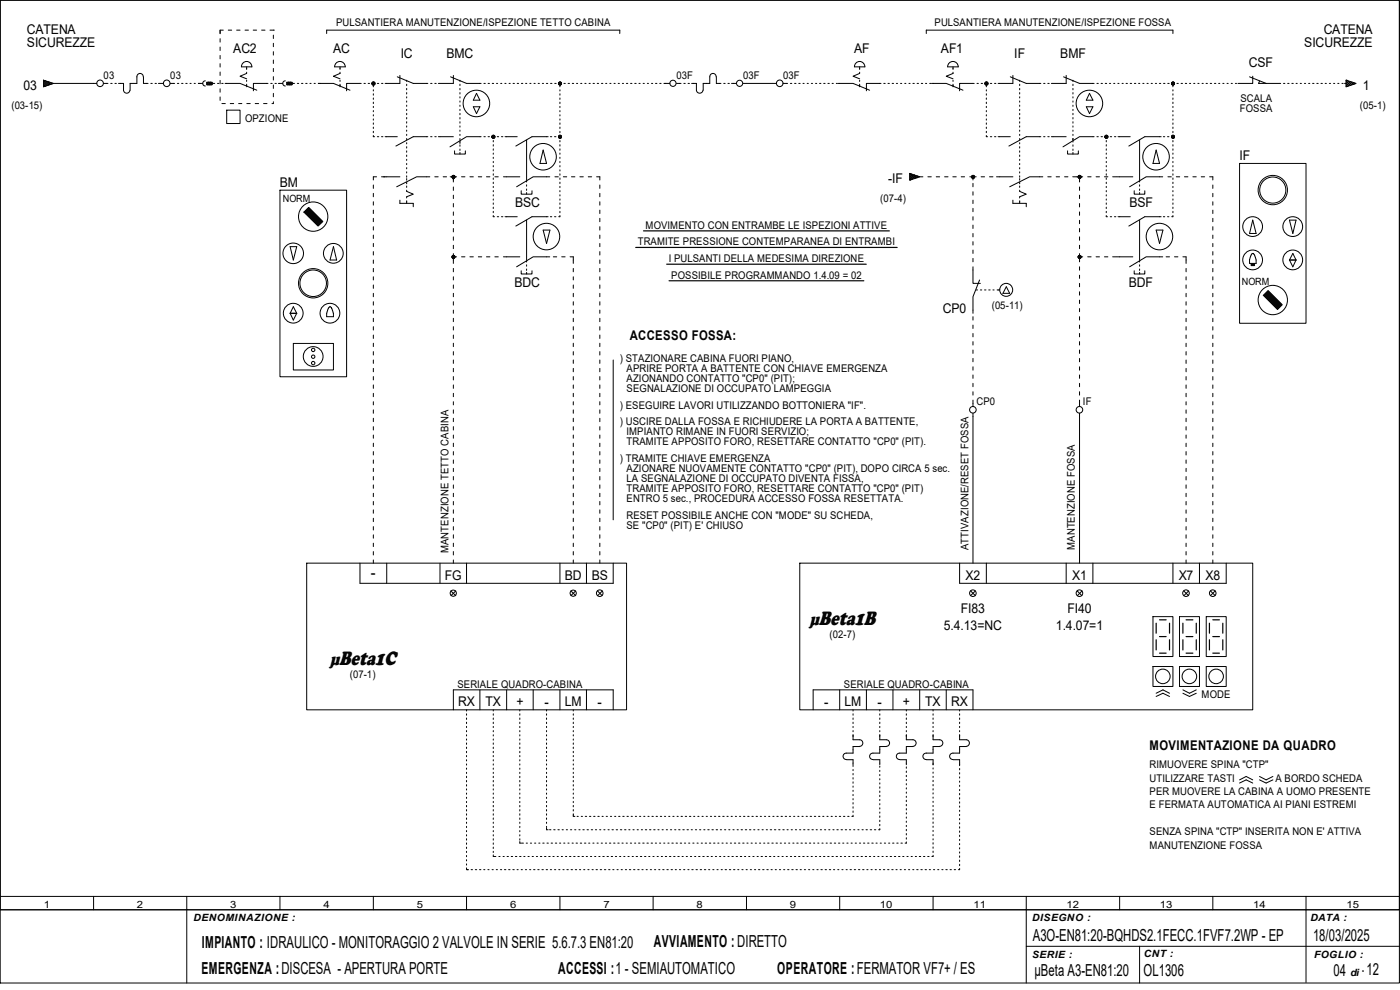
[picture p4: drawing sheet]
<svg xmlns="http://www.w3.org/2000/svg" width="297mm" height="210mm" viewBox="0 0 297 210" stroke-linecap="round" stroke-linejoin="round" font-family="sans-serif">
<g fill="none" stroke="#000" stroke-width=".21">
<path d="M0 0h296.9v208.5h-296.9zM0 0h296.9v193h-296.9zM9.2 17l2.1 .7-2.1 .7zM9.2 17.2l1 .9 .6-.6 .2 .3M9.2 17.4l.4-.3 .9 .9M9.2 17h.1M9.2 17.6l.7 .6M9.2 18.4h.1M9.9 17.2l-.7 .6M10.5 17.4l-.9 .9-.4-.3M11 17.6l-.2 .3-.6-.6-1 .9M11.3 17.7h9.2"/>
<path d="M22 17.7h.9M23.5 17.7h.3M24.4 17.7h.3M30.4 16.3a.68 .68 0 0 0-.7-.7 .68 .68 0 0 0-.7 .7v1.4h-1.4v1.4a.68 .68 0 0 1-.7 .7 .68 .68 0 0 1-.7-.7v-1.4h-1.1M30.4 16.3v1.4h1M32 17.7h.3M32.9 17.7h.3M33.6 17.7h1.1M36.1 17.7h.9M37.6 17.7h.3M38.5 17.7h.3M39.4 17.7h.3"/>
<path d="M40.3 17.7h.3M41.2 17.7h.2M42.1 17.7h.9M43.6 17.1a.55 .55 0 0 0-.6 .6 .55 .55 0 0 0 .6 .5M43.9 17.5l.5 .5M43.9 17.9v.1M44.2 17.4l-.1 .6 .6-.6M44.2 17.4l.5 .6M44.3 17.4l-.4 .4M44.4 17.4v.6M44.6 17.4l.4 .4M44.7 17.4v.6"/>
<path d="M45 17.7v.3h-1.1v-.6h1.1v.3h.6M45 17.5l-.5 .5M45 17.9l-.1 .1M46.1 17.7h.3M46.7 8.2v.7M46.7 10v.7M46.7 11.8v.7M46.7 13.5v.7M46.7 15.3v.7M46.7 17.1v.7M46.7 18.8v.8M47 17.7h.3"/>
<path d="M47.4 6.4h-.7v.8M47.8 17.7h3.1l3.6 1.4M48.4 6.4h.7M50.2 6.4h.7M52 6.4h.7M52.3 15.3v.3l-1.4 .6 1.4 .5M52.3 14.2v.5M52.3 17v.3M52.3 17.9v.5M53.5 14.2h-2.3a1.1 1.1 0 0 1 1.1-1.2 1.1 1.1 0 0 1 1.1 1.2M53.7 6.4h.7M55.5 6.4h.7"/>
<path d="M56.9 17.7h-3.1v1.6M57.3 6.4h.7M57.4 17.7h.3M58 6.4h.1M58 7.5v.7M58 9.2v.7M58 11v.7M58 12.7v.8M58 14.5v.7M58 16.3v.7M58 18v.8M58 19.8v.7"/>
<path d="M58.3 17.7h.3M59.1 17.7h.9M60.5 17.1a.55 .55 0 0 0-.5 .6 .55 .55 0 0 0 .5 .5M60.8 17.9l.1 .1M61.1 18l.1-.6 .5 .6M61.2 17.4l-.4 .4M61.4 17.4l-.1 .6-.5-.5M61.6 17.4l.4 .4M61.6 17.4l-.6 .6M61.7 17.4v.6M62 17.7v.3h-1.2v-.6h1.2v.3h.5M62 17.5l-.5 .5"/>
<path d="M62 17.9l-.2 .1M63.1 17.7h.3M64 17.7h.3M64.9 17.7h.3M65.7 17.7h.3M66.6 17.7h.3M67.5 17.7h3.2l3.6 1.4M69.3 7.1v-.7h62.2v.7M72.1 15.3v.3l-1.4 .6 1.4 .5M72.1 14.2v.5M72.1 17v.3M72.1 17.9v.5"/>
<path d="M73.3 14.2h-2.3a1.12 1.12 0 0 1 1.1-1.2 1.12 1.12 0 0 1 1.1 1.2M76.6 17.7h-3.1v1.6M77.2 17.7h.3M78.1 17.7h.3M78.9 17.7h.6M79.2 17.7v.3M79.2 18.2v.2M79.2 19v.3M79.2 19.9v.3M80.1 17.7h.2M80.9 17.7h.3M84.3 16.3l3.4 1.4h3.1"/>
<path d="M84.8 16v1.7h-3.1M86.3 17v.3M86.3 17.9v.3M86.3 18.8v.2M86.3 19.6v.3M91.4 17.7h.3M92.2 17.7h.3M95.6 16.3l3.4 1.4h3.1M96.2 16v1.7h-3.2M97.6 17v.3M97.6 17.9v.3M97.6 18.8v.2"/>
<path d="M97.6 19.6v.3M101.1 19.8l.7 1.5h-1.4zM102.7 17.7h.3M103.5 17.7h.3M104.4 17.7h.3M105.3 17.7h.3M106.2 17.7h.3M107.1 17.7h.3M108 17.7h.2M108.8 17.7h.3M109.7 17.7h.3M110.6 17.7h.3"/>
<path d="M111.5 17.7h.3M112.4 17.7h.2M113.3 17.7h.2M114.2 17.7h.2M115.1 17.7h.2M115.9 17.7h.3M116.8 17.7h.3M117.7 17.7h.3M118.4 17.7h.6M118.8 17.7v.3M118.8 18.2v.2M118.8 19v.3"/>
<path d="M118.8 19.9v.3M119.6 17.7h.3M120.5 17.7h.3M121.4 17.7h.3M122.3 17.7h.3M123.2 17.7h.2M124.1 17.7h.2M125 17.7h.2M125.8 17.7h.3M126.7 17.7h.3M127.6 17.7h.3M128.5 17.7h.2"/>
<path d="M129.4 17.7h.2M130.3 17.7h.2M131.1 17.7h.3M132 17.7h.3M132.9 17.7h.3M133.8 17.7h.3M134.7 17.7h.3M135.6 17.7h.2M136.4 17.7h.3M137.3 17.7h.3M138.2 17.7h.3M139.1 17.7h.3"/>
<path d="M140 17.7h.3M140.8 17.7h1.3M143.5 17.7h1M145.1 17.7h.3M146 17.7h.3M146.7 17.7h1v1.4a.7 .7 0 0 0 .7 .7 .7 .7 0 0 0 .7-.7M153 17.7h-1l-.1-1.4a.68 .68 0 0 0-.6-.7 .68 .68 0 0 0-.7 .7v1.4h-1.4v1.4M153.5 17.7h.3M154.4 17.7h.3M155.2 17.7h1.1M157.6 17.7h7.1M166.1 17.7h1"/>
<path d="M167.7 17.7h.3M168.6 17.7h.3M169.5 17.7h.3M170.3 17.7h.3M171.2 17.7h.3M172.1 17.7h.3M173 17.7h.3M173.9 17.7h.3M174.8 17.7h.2M175.6 17.7h.3M176.5 17.7h.3M177.4 17.7h.3"/>
<path d="M177.8 17.7h3.2l3.5 1.4M182.4 15.3v.3l-1.4 .6 1.4 .5M182.4 14.2v.5M182.4 17v.3M182.4 17.9v.5M183.5 14.2h-2.2a1.1 1.1 0 0 1 1.1-1.2 1.1 1.1 0 0 1 1.1 1.2M186.9 17.7h-3.1v1.6M187.5 17.7h.3M188.4 17.7h.3M189.3 17.7h.3M190.2 17.7h.2M191.1 17.7h.2"/>
<path d="M191.9 17.7h.3M192.8 17.7h.3M193.7 17.7h.3M194.6 17.7h.3M195.5 17.7h.2M196.3 17.7h.3M196.5 7.1v-.7h52.3v.7M197.2 17.7h.3M197.6 17.7h3.1l3.6 1.4M202.2 15.3v.3l-1.5 .6 1.5 .5M202.2 14.2v.5M202.2 17v.3"/>
<path d="M202.2 17.9v.5M203.3 14.2h-2.3a1.12 1.12 0 0 1 1.2-1.2 1.12 1.12 0 0 1 1.1 1.2M206.7 17.7h-3.1v1.6M207.3 17.7h.3M208.2 17.7h.2M208.9 17.7h.6M209.3 17.7v.3M209.3 18.2v.2M209.3 19v.3M209.3 19.9v.3M210.1 17.7h.3M211 17.7h.3"/>
<path d="M214.3 16.3l3.4 1.4h3.1M214.9 16v1.7h-3.1M216.3 17v.3M216.3 17.9v.3M216.3 18.8v.2M216.3 19.6v.3M221.4 17.7h.3M222.3 17.7h.3M225.6 16.3l3.4 1.4h3.1M226.2 16v1.7h-3.1M227.6 17v.3M227.6 17.9v.3"/>
<path d="M227.6 18.8v.2M227.6 19.6v.3M231.1 19.8l.8 1.5h-1.4zM232.7 17.7h.3M233.6 17.7h.3M234.5 17.7h.3M235.4 17.7h.2M236.3 17.7h.2M237.2 17.7h.2M238 17.7h.3M238.9 17.7h.3M239.8 17.7h.3"/>
<path d="M240.7 17.7h.3M241.6 17.7h.2M242.4 17.7h.3M243.3 17.7h.3M244.2 17.7h.3M245.1 17.7h.3M246 17.7h.3M246.8 17.7h.3M247.7 17.7h.3M248.5 17.7h.6M248.8 17.7v.3M248.8 18.2v.2"/>
<path d="M248.8 19v.3M248.8 19.9v.3M249.7 17.7h.3M250.6 17.7h.3M251.5 17.7h.3M252.3 17.7h.3M253.2 17.7h.3M254.1 17.7h.3M255 17.7h.3M255.9 17.7h.3M256.8 17.7h.2M257.6 17.7h.3"/>
<path d="M258.5 17.7h.3M259.4 17.7h.3M260.3 17.7h.3M261.2 17.7h.3M262.1 17.7h.2M265.1 16.3l3.5 1.4h3.1M265.8 16.2v1.5h-3.2M267.3 17.1l-.3 .6h1.6M272.3 17.7h.3M273.2 17.7h.3M274.1 17.7h.3M275 17.7h.2"/>
<path d="M275.8 17.7h.3M276.7 17.7h.3M277.6 17.7h.3M278.5 17.7h.3M279.4 17.7h.3M280.2 17.7h.3M281.1 17.7h.3M282 17.7h.3M282.9 17.7h.3M283.8 17.7h.3M284.7 17.7h.2M285.2 17.7h.4"/>
<path d="M285.6 17l2.1 .7-2.1 .7zM285.6 17h.1M285.6 17.2l.9 .9 .6-.6 .3 .3M285.6 17.4l.3-.3 .9 .9M285.6 17.6l.6 .6M285.6 18.4h.1M286.2 17.2l-.6 .6M286.8 17.4l-.9 .9-.3-.3M287.4 17.6l-.3 .3-.6-.6-.9 .9M46.7 20.6v.7M47.1 22h.7M48.1 23.4h2.8v2.8h-2.8z"/>
<path d="M48.9 22h.7M50.6 22h.7M52.4 22h.7M54.1 22h.8M55.9 22h.7M58 21.6v.4h-.3M79.2 20.8v.3M79.2 21.7v.3M79.2 22.6v.2M79.2 23.5v.2M79.2 24.3v.3M79.2 25.2v.3"/>
<path d="M79.2 26.1v.3M79.2 27v.3M79.2 27.9v.3M79.2 28.7v.3h.3M79.2 39.2v.8M79.9 37.5h-.7v.7M80.1 29h.2M80.9 37.5h3.9M80.9 29h.3M81.7 29h2.6M86.3 20.5v.3M86.3 21.4v.3"/>
<path d="M86.3 22.3v.3M86.3 23.2v.3M86.3 24v.3M86.3 24.9v.3M86.3 25.8v.3M86.3 26.7v.3M86.3 27.6v.3M86.3 28.5v.2M86.3 29.4v.2M86.3 30.3v.2M86.3 31.1v.3M86.3 32v.3"/>
<path d="M86.3 32.9v.3M86.3 33.8v.2M86.3 34.7v.2M86.3 35.6v.2M86.3 36.4v.3M86.3 37.3v.3M86.3 37.9v.3M86.3 38.7v.3M86.3 39.5v.3M90.8 29h-3.1l-3.7 2M91.2 37.5h-2.8l-4.2 2.1M91.4 29h.3"/>
<path d="M92.2 37.5h.8M92.2 29h.3M93 29h3.2M94 37.5h.7M95.5 37.5h1.4M96.2 37.5v1.1M96.2 39.7v.7M96.4 32v.7h2.3v-.7M97.6 20.5v.3M97.6 21.4v.3M97.6 22.3v.3M97.6 23.2v.3"/>
<path d="M97.6 24v.3M97.6 24.9v.3M97.6 25.8v.3M97.6 26.7v.3M97.6 27.6v.3M97.6 28.5v.2M97.6 29.4v.2M97.6 29.9v.5M97.6 30.7v.3M97.6 31.6v.3M97.6 32.3v.4M97.9 37.5h.7"/>
<path d="M99.7 37.5h.7M100.4 22.6h1.4l-.7 1.5zM101.5 37.5h.7M102.1 29h-3.1l-3.5 2.2M102.7 29h.3M103.2 37.5h.7M103.5 29h.3M104.3 29h.6M104.6 29v.3M104.6 29.8v.3M104.6 30.7v.3M104.6 31.6v.3"/>
<path d="M104.6 32.5v.2M104.6 33.4v.2M104.6 34.2v.3M104.6 35.1v.3M104.6 36v.3M104.6 36.9v.3M104.6 37.8v.3M104.6 38.7v.2M104.6 39.5v.3M105 37.5h.7M105.5 29h.3M106.4 29h.3"/>
<path d="M106.8 37.5h3.5M107.1 29h2.6M111.7 29.7v8.5M111.7 38.4v.2M111.7 39.2v.3M115.2 31.8l.8 2.9h-1.4zM116.3 29h-3.4l-3.5 2M116.6 37.5h-3.5l-3.5 2.1M116.8 29h.3M117.6 29h.3M117.7 37.5h.7M118.5 29h.3"/>
<path d="M118.8 20.8v.3M118.8 21.7v.3M118.8 22.6v.2M118.8 23.5v.2M118.8 24.3v.3M118.8 25.2v.3M118.8 26.1v.3M118.8 27v.3M118.8 27.9v.3M118.8 28.7v.6M118.8 29.8v.3M118.8 30.7v.3"/>
<path d="M118.8 31.6v.3M118.8 32.5v.2M118.8 33.4v.2M118.8 34.2v.3M118.8 35.1v.3M118.8 36v.3M118.8 36.9v.3M118.8 37.8v.3M118.8 38.7v.2M118.8 39.5v.3M119.5 37.5h.7M121.2 37.5h.8"/>
<path d="M123 37.5h.7M124.8 37.5h.7M126.6 37.5h.7v.7M127.3 39.2v.8M193 36.8l2.1 .7-2.1 .7zM193 38.2h.1M193 37l.9 .9 .6-.6 .3 .3M193 37.2l.3-.3 .9 .9M193 36.8h.1M193 37.4l.6 .6M193.6 37l-.6 .6M194.2 37.2l-.9 .9-.3-.3"/>
<path d="M194.8 37.4l-.3 .3-.6-.6-.9 .9M195.1 37.5h.7M196.8 37.5h.8M198.6 37.5h.7M200.4 37.5h.7M202.1 37.5h.8M203.9 37.5h.7M205.7 37.5h1.4M206.4 37.5v.7M206.4 38.9v.7M208.2 37.5h.7M209.3 20.8v.3"/>
<path d="M209.3 21.7v.3M209.3 22.6v.2M209.3 23.5v.2M209.3 24.3v.3M209.3 25.2v.3M209.3 26.1v.3M209.3 27v.3M209.3 27.9v.3M209.3 28.7v.3h.2M209.9 37.5h.8M210.1 29h.3M211 29h.3"/>
<path d="M211.4 37.5h3.5M211.8 29h2.5M216.3 20.5v.3M216.3 21.4v.3M216.3 22.3v.3M216.3 23.2v.3M216.3 24v.3M216.3 24.9v.3M216.3 25.8v.3M216.3 26.7v.3M216.3 27.6v.3M216.3 28.5v.2"/>
<path d="M216.3 29.4v.2M216.3 30.3v.2M216.3 31.1v.3M216.3 32v.3M216.3 32.9v.3M216.3 33.8v.2M216.3 34.7v.2M216.3 35.6v.2M216.3 36.4v.3M216.3 37.3v.3M216.3 37.9v.3M216.3 38.7v.3"/>
<path d="M216.3 39.5v.3M220.8 29h-3.1l-3.7 2M221.2 37.5h-2.8l-4.2 2.1M221.4 29h.3M222.3 37.5h.7M222.3 29h.3M223.1 29h3.1M224.1 37.5h.7M225.8 37.5h.8M226.5 32v.7h2.3v-.7M227.6 37.5h2.1M227.6 20.5v.3"/>
<path d="M227.6 21.4v.3M227.6 22.3v.3M227.6 23.2v.3M227.6 24v.3M227.6 24.9v.3M227.6 25.8v.3M227.6 26.7v.3M227.6 27.6v.3M227.6 28.5v.2M227.6 29.4v.3M227.6 29.9v.2M227.6 30.7v.3"/>
<path d="M227.6 31.6v.3M227.6 32.3v.4M229 37.5v1.1M229 39.7v.7M230.5 22.6h1.4l-.8 1.5zM230.8 37.5h.7M232.1 29h-3.1l-3.5 2.2M232.5 37.5h.8M232.7 29h.3M233.6 29h.3M234.3 37.5h.7M234.4 29h.5"/>
<path d="M234.7 29v.3M234.7 29.8v.3M234.7 30.7v.3M234.7 31.6v.3M234.7 32.5v.2M234.7 33.4v.2M234.7 34.2v.3M234.7 35.1v.3M234.7 36v.3M234.7 36.9v.3M234.7 37.8v.3M234.7 38.7v.2"/>
<path d="M234.7 39.5v.3M235.5 29h.3M236.1 37.5h.7M236.4 29h.3M236.9 37.5h3.4M237.2 29h2.6M241.8 29.7v8.5M241.8 38.4v.2M241.8 39.2v.3M245.3 31.8l.7 2.9h-1.4zM246.3 29h-3.4l-3.4 2M246.7 37.5h-3.5l-3.6 2.1"/>
<path d="M246.8 29h.3M247.7 29h.3M247.8 37.5h.7M248.6 29h.2M248.8 20.8v.3M248.8 21.7v.3M248.8 22.6v.2M248.8 23.5v.2M248.8 24.3v.3M248.8 25.2v.3M248.8 26.1v.3M248.8 27v.3"/>
<path d="M248.8 27.9v.3M248.8 28.7v.6M248.8 29.8v.3M248.8 30.7v.3M248.8 31.6v.3M248.8 32.5v.2M248.8 33.4v.2M248.8 34.2v.3M248.8 35.1v.3M248.8 36v.3M248.8 36.9v.3M248.8 37.8v.3"/>
<path d="M248.8 38.7v.2M248.8 39.5v.3M249.6 37.5h.7M251.3 37.5h.7M253.1 37.5h.7M254.8 37.5h.8M256.6 37.5h.7v.7M257.3 39.2v.8M263 34.7h14.1v33.9h-14.1zM59.4 40.3h14.1v39.6h-14.1zM61.6 52.3h1.3l-.7 2.9zM64.5 45l1-1 3 3-1 1z"/>
<path d="M70.7 52.3l.7 2.9h-1.4zM79.2 41v.7M79.2 42.8v.7M79.2 44.6v.7M79.2 46.3v.7M79.2 48.1v.7M79.2 49.9v.7M79.2 51.6v.7M79.2 53.4v.7M79.2 55.2v.7M79.2 56.9v.8M79.2 58.7v.7"/>
<path d="M84.8 42.5v.6h2.9v.8M86.3 40.3v.3l1.4 .6-1.4 .5v.3M86.3 42.6v.5M96.2 41.4v.7M96.2 43.2v.7M96.2 45v.7M96.2 46.7v.8M96.2 48.5v.7M96.2 50.2v.8M96.2 52v.7M96.2 53.8v2.1M96.2 56.9v.8"/>
<path d="M96.2 58.7v.7M96.2 54.5h.7M97.9 54.5h.7M99.7 54.5h.7M101.5 54.5h.7M103.2 54.5h.7M104.6 45.7v.3h.3M104.6 40.4v.3M104.6 41.3v.3M104.6 42.2v.3M104.6 43.1v.2M104.6 43.9v.3"/>
<path d="M104.6 44.8v.3M105 54.5h.7M105.5 46h.3M106.4 46h.3M106.8 54.5h3.5M107.1 46h2.6M110.6 57.4v.7h2.3v-.7M110.6 40.5v.7h2.3v-.7M111.7 40.1v.3M111.7 40.9v.3M111.7 46.7v8.5M111.7 55.3v.3"/>
<path d="M111.7 56.2v.3M111.7 57.1v.3M111.7 57.8v.3M115.2 48.8h1.5l-.7 2.8zM116.3 46h-3.4l-3.5 2M116.6 54.5h-3.5l-3.5 2.1M116.8 46h.3M117.4 54.5h.7M117.6 46h.3M118.8 40.4v.3M118.8 41.3v.3M118.8 42.2v.3"/>
<path d="M118.8 43.1v.2M118.8 43.9v.3M118.8 44.8v.3M118.8 45.7v.3h-.3M119.2 54.5h.7M120.9 54.5h.7v1.4M121.6 56.9v.8M121.6 58.7v.7M127.3 41v.7M127.3 42.8v.7M127.3 44.6v.7M127.3 46.3v.7"/>
<path d="M127.3 48.1v.7M127.3 49.9v.7M127.3 51.6v.7M127.3 53.4v.7M127.3 55.2v.7M127.3 56.9v.8M127.3 58.7v.7M206.4 56.6v3.5h1.6M206.4 40.7v.7M206.4 42.5v.7M206.4 44.2v.7M206.4 46v.7"/>
<path d="M206.4 47.8v.7M206.4 49.5v.7M206.4 51.3v.7M206.4 53v.8M206.4 54.8v.7M207.8 59.4l-1.4 3.5v3.6M214.9 42.5v.6h2.8v.8M216.3 40.3v.3l1.4 .6-1.4 .5v.3M216.3 42.6v.5M229 54.5h.7M229 41.4v.7M229 43.2v.7"/>
<path d="M229 45v.7M229 46.7v.8M229 48.5v.7M229 50.2v.8M229 52v.7M229 53.8v1.7M229 56.6v.7M229 58.4v.7M230.8 54.5h.7M232.5 54.5h.8M234.3 54.5h.7M234.7 45.7v.3h.2"/>
<path d="M234.7 40.4v.3M234.7 41.3v.3M234.7 42.2v.3M234.7 43.1v.2M234.7 43.9v.3M234.7 44.8v.3M235.5 46h.3M236.1 54.5h.7M236.4 46h.3M236.9 54.5h3.4M237.2 46h2.6M240.6 57.4v.7h2.3v-.7"/>
<path d="M240.6 40.5v.7h2.3v-.7M241.8 40.1v.3M241.8 40.9v.3M241.8 46.7v8.5M241.8 55.3v.3M241.8 56.2v.3M241.8 57.1v.3M241.8 57.8v.3M245.3 48.8h1.4l-.7 2.8zM246.3 46h-3.4l-3.4 2M246.7 54.5h-3.5l-3.6 2.1M246.8 46h.3"/>
<path d="M247.4 54.5h.7M247.7 46h.3M248.8 40.4v.3M248.8 41.3v.3M248.8 42.2v.3M248.8 43.1v.2M248.8 43.9v.3M248.8 44.8v.3M248.8 45.7v.3h-.2M249.2 54.5h.7M251 54.5h.6v1.4M251.6 56.9v.8"/>
<path d="M251.6 58.7v.7M257.3 41v.7M257.3 42.8v.7M257.3 44.6v.7M257.3 46.3v.7M257.3 48.1v.7M257.3 49.9v.7M257.3 51.6v.7M257.3 53.4v.7M257.3 55.2v.7M257.3 56.9v.8M257.3 58.7v.7"/>
<path d="M265.4 55.9h.7v.4h-.7zM265.6 53.9v-.1a.63 .63 0 0 1 .7 .8l.2 1.3h-1.4v-.9zM265.8 46.7l.7 2.8h-1.4zM273.6 55.2h1.4M273.6 46.7h1.4l-.7 2.8zM273.6 55.2l.7 1.4 .7-1.4M273.6 55.2l.7-1.4 .7 1.4M61.6 66.5h1.3M61.6 66.5l.6-1.4 .7 1.4M61.6 66.5l.6 1.4 .7-1.4M62.2 72.9h8.5v5.6h-8.5zM69.8 65.2l.3-.1 .3 .4 .3 1v.7h-1.4v-.7z"/>
<path d="M79.2 60.5v.7M79.2 62.2v.7M79.2 64v.7M79.2 65.8v.7M79.2 67.5v.7M79.2 69.3v.7M79.2 71.1v.7M79.2 72.8v.7M79.2 74.6v.7M79.2 76.4v.7M79.2 78.1v.8M79.2 79.9v.7"/>
<path d="M96.2 60.5v.7M96.2 62.2v.7M96.2 64v.7M96.2 65.8v.7M96.2 67.5v.7M96.2 69.3v.7M96.2 71.1v.7M96.2 72.8v.7M96.2 74.6v.7M96.2 76.4v.7M96.2 78.1v.8M96.2 79.9v.7"/>
<path d="M121.6 60.5v.7M121.6 62.2v.7M121.6 64v.7M121.6 65.8v.7M121.6 67.5v.7M121.6 69.3v.7M121.6 71.1v.7M121.6 72.8v.7M121.6 74.6v.7M121.6 76.4v.7M121.6 78.1v.8M121.6 79.9v.7"/>
<path d="M127.3 60.5v.7M127.3 62.2v.7M127.3 64v.7M127.3 65.8v.7M127.3 67.5v.7M127.3 69.3v.7M127.3 71.1v.7M127.3 72.8v.7M127.3 74.6v.7M127.3 76.4v.7M127.3 78.1v.8M127.3 79.9v.7"/>
<path d="M130.1 76.4v33.9M206.4 67.2v.7M206.4 69v.7M206.4 70.7v.8M206.4 72.5v.7M206.4 74.3v.7M206.4 76v.8M206.4 77.8v.7M206.4 79.5v.8M207.1 61.5h.3M208 61.5h.3M208.9 61.5h.3"/>
<path d="M209.8 61.5h.3M210.7 61.5h.2M211.5 61.5h.6M213.5 60.8l.7 1.4h-1.4zM229 60.1v.7M229 61.9v.7M229 63.7v.7M229 65.4v.7M229 67.2v.7M229 69v.7M229 70.7v.8M229 72.5v.7"/>
<path d="M229 74.3v.7M229 76v.8M229 77.8v.7M229 79.5v.8M251.6 60.5v.7M251.6 62.2v.7M251.6 64v.7M251.6 65.8v.7M251.6 67.5v.7M251.6 69.3v.7M251.6 71.1v.7M251.6 72.8v.7"/>
<path d="M251.6 74.6v.7M251.6 76.4v.7M251.6 78.1v.8M251.6 79.9v.7M257.3 60.5v.7M257.3 62.2v.7M257.3 64v.7M257.3 65.8v.7M257.3 67.5v.7M257.3 69.3v.7M257.3 71.1v.7M257.3 72.8v.7"/>
<path d="M257.3 74.6v.7M257.3 76.4v.7M257.3 78.1v.8M257.3 79.9v.7M269 61.6l3 3-1 1.1-3-3zM79.2 81.7v.7M79.2 83.4v.8M79.2 85.2v.7M79.2 87v.7M79.2 88.7v.8M79.2 90.5v.7M79.2 92.3v.7"/>
<path d="M79.2 94v.7M79.2 95.8v.7M79.2 97.6v.7M79.2 99.4v.6M96.2 81.7v.7M96.2 83.4v.8M96.2 85.2v.7M96.2 87v.7M96.2 88.7v.8M96.2 90.5v.7M96.2 92.3v.7M96.2 94v.7"/>
<path d="M96.2 95.8v.7M96.2 97.6v.7M96.2 99.4v.6M121.6 81.7v.7M121.6 83.4v.8M121.6 85.2v.7M121.6 87v.7M121.6 88.7v.8M121.6 90.5v.7M121.6 92.3v.7M121.6 94v.7M121.6 95.8v.7"/>
<path d="M121.6 97.6v.7M121.6 99.4v.6M127.3 81.7v.7M127.3 83.4v.8M127.3 85.2v.7M127.3 87v.7M127.3 88.7v.8M127.3 90.5v.7M127.3 92.3v.7M127.3 94v.7M127.3 95.8v.7M127.3 97.6v.7"/>
<path d="M127.3 99.4v.6M206.4 81.3v.7M206.4 83.1v.7M206.4 84.9v1.4M206.4 87.7v31.8M229 81.3v.7M229 83.1v.7M229 84.9v1.4M229 87.7v31.8M251.6 81.7v.7M251.6 83.4v.8M251.6 85.2v.7"/>
<path d="M251.6 87v.7M251.6 88.7v.8M251.6 90.5v.7M251.6 92.3v.7M251.6 94v.7M251.6 95.8v.7M251.6 97.6v.7M251.6 99.4v.6M257.3 81.7v.7M257.3 83.4v.8M257.3 85.2v.7M257.3 87v.7"/>
<path d="M257.3 88.7v.8M257.3 90.5v.7M257.3 92.3v.7M257.3 94v.7M257.3 95.8v.7M257.3 97.6v.7M257.3 99.4v.6M65.1 119.5h67.8v31.1h-67.8zM76.4 119.5v4.2h53.7v-4.2M79.2 101.1v.7M79.2 102.9v.7M79.2 104.6v.8"/>
<path d="M79.2 106.4v.7M79.2 108.2v.7M79.2 109.9v.8M79.2 111.7v.7M79.2 113.5v.7M79.2 115.2v.8M79.2 117v.7M79.2 118.8v.7M82 119.5v4.2M93.3 119.5v4.2M96.2 101.1v.7M96.2 102.9v.7"/>
<path d="M96.2 104.6v.8M96.2 106.4v.7M96.2 108.2v.7M96.2 109.9v.8M96.2 111.7v.7M96.2 113.5v.7M96.2 115.2v.8M96.2 117v.7M96.2 118.8v.7M99 119.5v4.2M118.8 119.5v4.2M121.6 101.1v.7"/>
<path d="M121.6 102.9v.7M121.6 104.6v.8M121.6 106.4v.7M121.6 108.2v.7M121.6 109.9v.8M121.6 111.7v.7M121.6 113.5v.7M121.6 115.2v.8M121.6 117v.7M121.6 118.8v.7M124.4 119.5v4.2M127.3 101.1v.7"/>
<path d="M127.3 102.9v.7M127.3 104.6v.8M127.3 106.4v.7M127.3 108.2v.7M127.3 109.9v.8M127.3 111.7v.7M127.3 113.5v.7M127.3 115.2v.8M127.3 117v.7M127.3 118.8v.7M169.7 119.5h96.1v31.1h-96.1zM203.6 119.5v4.2h56.5v-4.2"/>
<path d="M209.3 119.5v4.2M226.2 119.5v4.2M231.9 119.5v4.2M248.8 119.5v4.2M251.6 101.1v.7M251.6 102.9v.7M251.6 104.6v.8M251.6 106.4v.7M251.6 108.2v.7M251.6 109.9v.8M251.6 111.7v.7M251.6 113.5v.7"/>
<path d="M251.6 115.2v.8M251.6 117v.7M251.6 118.8v.7M254.5 119.5v4.2M257.3 101.1v.7M257.3 102.9v.7M257.3 104.6v.8M257.3 106.4v.7M257.3 108.2v.7M257.3 109.9v.8M257.3 111.7v.7M257.3 113.5v.7"/>
<path d="M257.3 115.2v.8M257.3 117v.7M257.3 118.8v.7M95.6 125.3l1.1 1.1M96.7 125.3l-1 1.1M121.1 125.3l1 1.1M122.1 125.3l-1 1.1M126.7 125.3l1.1 1.1M127.8 125.3l-1 1.1M205.9 125.3l1 1.1M206.9 125.3l-1 1.1M228.5 125.3l1 1.1"/>
<path d="M229.6 125.3l-1 1.1M244.6 130.8h4.2v8.5h-4.2zM250.2 130.8h4.3v8.5h-4.3zM251.1 125.3l1 1.1M252.2 125.3l-1 1.1M255.9 130.8h4.2v8.5h-4.2zM256.8 125.3l1 1.1M257.8 125.3l-1 1.1M96.2 150.6v-4.3h33.9v4.3M99 150.6v.2M99 151.4v.3M99 152.3v.3"/>
<path d="M99 153.2v.3M99 154.1v.2M99 155v.2M99 155.9v.2M99 156.8v.2M99 157.6v.3M99 158.5v.3M99 159.4v.3M101.8 146.3v4.3M104.6 150.6v.2M104.6 151.4v.3M104.6 152.3v.3"/>
<path d="M104.6 153.2v.3M104.6 154.1v.2M104.6 155v.2M104.6 155.9v.2M104.6 156.8v.2M104.6 157.6v.3M104.6 158.5v.3M104.6 159.4v.3M107.5 146.3v4.3M110.3 150.6v.2M110.3 151.4v.3M110.3 152.3v.3"/>
<path d="M110.3 153.2v.3M110.3 154.1v.2M110.3 155v.2M110.3 155.9v.2M110.3 156.8v.2M110.3 157.6v.3M110.3 158.5v.3M110.3 159.4v.3M113.1 146.3v4.3M116 150.6v.2M116 151.4v.3M116 152.3v.3"/>
<path d="M116 153.2v.3M116 154.1v.2M116 155v.2M116 155.9v.2M116 156.8v.2M116 157.6v.3M116 158.5v.3M116 159.4v.3M118.8 146.3v4.3M121.6 150.6v.2M121.6 151.4v.3M121.6 152.3v.3"/>
<path d="M121.6 153.2v.3M121.6 154.1v.2M121.6 155v.2M121.6 155.9v.2M121.6 156.8v.2M121.6 157.6v.3M121.6 158.5v.3M121.6 159.4v.3M124.4 146.3v4.3M172.5 150.6v-4.3h33.9v4.3M178.1 146.3v4.3M181 155.9v1h1.4a.7 .7 0 0 1 .6 .7 .7 .7 0 0 1-.6 .7"/>
<path d="M181 150.6v.2M181 151.4v.3M181 152.3v.3M181 153.2v.3M181 154.1v.2M181 155v.2M182.4 158.4h-1.4v1.4h-1.4a.68 .68 0 0 0-.7 .6 .68 .68 0 0 0 .7 .7M183.8 146.3v4.3M186.6 155.9v1h1.4a.7 .7 0 0 1 .7 .7 .7 .7 0 0 1-.7 .7M186.6 150.6v.2M186.6 151.4v.3M186.6 152.3v.3"/>
<path d="M186.6 153.2v.3M186.6 154.1v.2M186.6 155v.2M188 158.4h-1.4v1.4h-1.4a.68 .68 0 0 0-.7 .6 .68 .68 0 0 0 .7 .7M189.4 146.3v4.3M192.3 155.9v1h1.4a.7 .7 0 0 1 .7 .7 .7 .7 0 0 1-.7 .7M192.3 150.6v.2M192.3 151.4v.3M192.3 152.3v.3M192.3 153.2v.3M192.3 154.1v.2M192.3 155v.2"/>
<path d="M193.7 158.4h-1.4v1.4h-1.4a.68 .68 0 0 0-.7 .6 .68 .68 0 0 0 .7 .7M195.1 146.3v4.3M198 155.9v1h1.3a.7 .7 0 0 1 .7 .7 .7 .7 0 0 1-.7 .7M198 150.6v.2M198 151.4v.3M198 152.3v.3M198 153.2v.3M198 154.1v.2M198 155v.2M199.3 158.4h-1.3v1.4h-1.5a.68 .68 0 0 0-.7 .6 .68 .68 0 0 0 .7 .7M200.7 146.3v4.3M203.6 155.9v1h1.4a.7 .7 0 0 1 .7 .7 .7 .7 0 0 1-.7 .7"/>
<path d="M203.6 150.6v.2M203.6 151.4v.3M203.6 152.3v.3M203.6 153.2v.3M203.6 154.1v.2M203.6 155v.2M205 158.4h-1.4v1.4h-1.4a.68 .68 0 0 0-.7 .6 .68 .68 0 0 0 .7 .7M244.6 141.4h4.2v4.2h-4.2zM245.3 147.7l1.4-.6 1.4 .6M245.3 147.1l1.4-.8 1.4 .8M250.2 141.4h4.3v4.2h-4.3zM251 146.3l1.3 .8 1.5-.8"/>
<path d="M251 147.1l1.3 .6 1.5-.6M255.9 141.4h4.2v4.2h-4.2zM99 160.3v.2M99 161.2v.2M99 162.1v.2M99 162.9v.3M99 163.8v.3M99 164.7v.3M99 165.6v.3M99 166.5v.3M99 167.3v.3M99 168.2v.3"/>
<path d="M99 169.1v.3M99 170v.3M99 170.9v.3M99 171.7v.3M99 172.6v.3M99 173.5v.3M99 174.4v.3M99 175.3v.3M99 176.2v.2M99 177.1v.2M99 177.9v.3M99 178.8v.3"/>
<path d="M99 179.7v.3M104.6 160.3v.2M104.6 161.2v.2M104.6 162.1v.2M104.6 162.9v.3M104.6 163.8v.3M104.6 164.7v.3M104.6 165.6v.3M104.6 166.5v.3M104.6 167.3v.3M104.6 168.2v.3M104.6 169.1v.3"/>
<path d="M104.6 170v.3M104.6 170.9v.3M104.6 171.7v.3M104.6 172.6v.3M104.6 173.5v.3M104.6 174.4v.3M104.6 175.3v.3M104.6 176.2v.2M104.6 177.1v.2M104.6 177.9v.3M104.6 178.8v.3M104.6 179.7v.3"/>
<path d="M110.3 160.3v.2M110.3 161.2v.2M110.3 162.1v.2M110.3 162.9v.3M110.3 163.8v.3M110.3 164.7v.3M110.3 165.6v.3M110.3 166.5v.3M110.3 167.3v.3M110.3 168.2v.3M110.3 169.1v.3M110.3 170v.3"/>
<path d="M110.3 170.9v.3M110.3 171.7v.3M110.3 172.6v.3M110.3 173.5v.3M110.3 174.4v.3M110.3 175.3v.3M110.3 176.2v.2M110.3 177.1v.2M110.3 177.9v.3M110.3 178.5v.4h.3M110.7 178.9h.3M111.6 178.9h.3"/>
<path d="M112.5 178.9h.3M113.4 178.9h.3M114.3 178.9h.3M115.1 178.9h.3M116 160.3v.2M116 161.2v.2M116 162.1v.2M116 162.9v.3M116 163.8v.3M116 164.7v.3M116 165.6v.3M116 166.5v.3"/>
<path d="M116 167.3v.3M116 168.2v.3M116 169.1v.3M116 170v.3M116 170.9v.3M116 171.7v.3M116 172.6v.3M116 173.5v.3M116 174.4v.3M116 175.3v.3M116 175.7v.3h.3M116 178.9h.3"/>
<path d="M116.6 176h.3M116.9 178.9h.3M117.5 176h.3M117.8 178.9h.3M118.4 176h.3M118.7 178.9h.3M119.3 176h.2M119.6 178.9h.2M120.1 176h.3M120.5 178.9h.2M121 176h.3M121.4 178.9h.2"/>
<path d="M121.6 160.3v.2M121.6 161.2v.2M121.6 162.1v.2M121.6 162.9v.3M121.6 163.8v.3M121.6 164.7v.3M121.6 165.6v.3M121.6 166.5v.3M121.6 167.3v.3M121.6 168.2v.3M121.6 169.1v.3M121.6 170v.3"/>
<path d="M121.6 170.9v.3M121.6 171.7v.3M121.6 172.6v.6h.4M121.9 176h.3M122.2 178.9h.3M122.4 173.2h.3M122.8 176h.3M123.1 178.9h.3M123.3 173.2h.3M123.7 176h.3M124 178.9h.3M124.2 173.2h.3"/>
<path d="M124.5 176h.3M124.9 178.9h.2M125.1 173.2h.2M125.4 176h.3M125.8 178.9h.2M125.9 173.2h.3M126.3 176h.3M126.7 178.9h.2M126.8 173.2h.3M127.2 176h.3M127.6 178.9h.2M127.7 173.2h.3"/>
<path d="M128.1 176h.3M128.4 178.9h.3M128.6 173.2h.3M129 176h.2M129.3 178.9h.3M129.5 173.2h.3M129.8 176h.3M130.2 178.9h.3M130.4 173.2h.2M130.7 176h.3M131.1 178.9h.3M131.2 173.2h.3"/>
<path d="M131.6 176h.3M132 178.9h.2M132.1 173.2h.3M132.5 176h.3M132.8 178.9h.3M133 173.2h.3M133.4 176h.2M133.7 178.9h.3M133.9 173.2h.3M134.3 176h.2M134.6 178.9h.3M134.8 173.2h.2"/>
<path d="M135.2 176h.2M135.5 178.9h.3M135.7 173.2h.2M136.1 176h.2M136.4 178.9h.3M136.6 173.2h.2M136.9 176h.3M137.2 178.9h.3M137.5 173.2h.2M137.8 176h.3M138.1 178.9h.3M138.3 173.2h.3"/>
<path d="M138.7 176h.3M139 178.9h.3M139.2 173.2h.3M139.6 176h.2M139.9 178.9h.3M140.1 173.2h.3M140.5 176h.2M140.8 178.9h.3M141 173.2h.2M141.4 176h.2M141.7 178.9h.2M141.9 173.2h.2"/>
<path d="M142.2 176h.3M142.5 178.9h.3M142.7 173.2h.3M143.1 176h.3M143.4 178.9h.3M143.6 173.2h.3M144 176h.3M144.3 178.9h.3M144.5 173.2h.3M144.9 176h.3M145.2 178.9h.3M145.4 173.2h.3"/>
<path d="M145.8 176h.2M146.1 178.9h.2M146.3 173.2h.3M146.6 176h.3M147 178.9h.2M147.2 173.2h.2M147.5 176h.3M147.9 178.9h.2M148 173.2h.3M148.4 176h.3M148.8 178.9h.2M148.9 173.2h.3"/>
<path d="M149.3 176h.3M149.6 178.9h.3M149.8 173.2h.3M150.2 176h.3M150.5 178.9h.3M150.7 173.2h.3M151 176h.3M151.4 178.9h.3M151.6 173.2h.2M151.9 176h.3M152.3 178.9h.2M152.4 173.2h.3"/>
<path d="M152.8 176h.3M153.2 178.9h.2M153.3 173.2h.3M153.7 176h.3M154.1 178.9h.2M154.2 173.2h.3M154.6 176h.3M154.9 178.9h.3M155.1 173.2h.3M155.5 176h.2M155.8 178.9h.3M156 173.2h.3"/>
<path d="M156.4 176h.2M156.7 178.9h.3M156.9 173.2h.2M157.2 176h.3M157.6 178.9h.3M157.7 173.2h.3M158.1 176h.3M158.5 178.9h.2M158.6 173.2h.3M159 176h.3M159.3 178.9h.3M159.5 173.2h.3"/>
<path d="M159.9 176h.2M160.2 178.9h.3M160.4 173.2h.3M160.8 176h.2M161.1 178.9h.3M161.3 173.2h.2M161.7 176h.2M162 178.9h.3M162.2 173.2h.2M162.6 176h.2M162.9 178.9h.3M163.1 173.2h.2"/>
<path d="M163.4 176h.3M163.7 178.9h.3M164 173.2h.2M164.3 176h.3M164.6 178.9h.3M164.8 173.2h.3M165.2 176h.3M165.5 178.9h.3M165.7 173.2h.3M166.1 176h.3M166.4 178.9h.3M166.6 173.2h.3"/>
<path d="M167 176h.2M167.3 178.9h.3M167.5 173.2h.2M167.9 176h.2M168.2 178.9h.2M168.4 173.2h.2M168.7 176h.3M169 178.9h.3M169.2 173.2h.3M169.6 176h.3M169.9 178.9h.3M170.1 173.2h.3"/>
<path d="M170.5 176h.3M170.8 178.9h.3M171 173.2h.3M171.4 176h.3M171.7 178.9h.3M171.9 173.2h.3M172.3 176h.3M172.6 178.9h.2M172.8 173.2h.3M173.1 176h.3M173.5 178.9h.2M173.7 173.2h.2"/>
<path d="M174 176h.3M174.4 178.9h.2M174.5 173.2h.3M174.9 176h.3M175.3 178.9h.2M175.4 173.2h.3M175.8 176h.3M176.1 178.9h.3M176.3 173.2h.3M176.7 176h.3M177 178.9h.3M177.2 173.2h.3"/>
<path d="M177.5 176h.3M177.9 178.9h.3M178.1 173.2h.3M178.4 176h.3M178.8 178.9h.2M178.9 173.2h.3M179.3 176h.3M179.6 161.2h1.4v1M179.7 178.9h.2M179.8 173.2h.3M180.2 176h.3M180.6 178.9h.2"/>
<path d="M181 172.9v.3h-.3M181 162.3v.3M181 163.2v.3M181 164.1v.3M181 165v.3M181 165.9v.3M181 166.8v.2M181 167.6v.3M181 168.5v.3M181 169.4v.3M181 170.3v.3M181 171.2v.2"/>
<path d="M181 172v.3M181.1 176h.3M181.4 178.9h.3M182 176h.2M182.3 178.9h.3M182.9 176h.2M183.2 178.9h.3M183.7 176h.3M184.1 178.9h.3M184.6 176h.3M185 178.9h.3M185.2 161.2h1.4v1"/>
<path d="M185.5 176h.3M185.8 178.9h.3M186.6 175.8v.2h-.2M186.6 162.5v.3M186.6 163.4v.3M186.6 164.3v.2M186.6 165.2v.2M186.6 166.1v.2M186.6 166.9v.3M186.6 167.8v.3M186.6 168.7v.3M186.6 169.6v.2"/>
<path d="M186.6 170.5v.2M186.6 171.4v.2M186.6 172.3v.2M186.6 173.1v.3M186.6 174v.3M186.6 174.9v.3M186.7 178.9h.3M187.6 178.9h.3M188.5 178.9h.3M189.4 178.9h.3M190.2 178.9h.3M190.9 161.2h1.4v1"/>
<path d="M191.1 178.9h.3M192.3 178.6v.3h-.3M192.3 162.7v.3M192.3 163.6v.3M192.3 164.5v.3M192.3 165.4v.2M192.3 166.2v.3M192.3 167.1v.3M192.3 168v.3M192.3 168.9v.3M192.3 169.8v.3M192.3 170.6v.3"/>
<path d="M192.3 171.5v.3M192.3 172.4v.3M192.3 173.3v.3M192.3 174.2v.3M192.3 175.1v.2M192.3 175.9v.3M192.3 176.8v.3M192.3 177.7v.3M196.5 161.2h1.5v1.1M198 162.9v.3M198 163.8v.2M198 164.7v.2"/>
<path d="M198 165.5v.3M198 166.4v.3M198 167.3v.3M198 168.2v.2M198 169.1v.2M198 170v.2M198 170.9v.2M198 171.7v.3M198 172.6v.3M198 173.5v.3M198 174.4v.3M198 175.3v.2"/>
<path d="M198 176.1v.3M198 177v.3M198 177.9v.3M198 178.8v.3M198 179.7v.3M202.2 161.2h1.4v1.2M203.6 163v.3M203.6 163.9v.3M203.6 164.8v.3M203.6 165.7v.2M203.6 166.6v.2M203.6 167.5v.2"/>
<path d="M203.6 168.3v.3M203.6 169.2v.3M203.6 170.1v.3M203.6 171v.2M203.6 171.9v.2M203.6 172.8v.2M203.6 173.7v.2M203.6 174.5v.3M203.6 175.4v.3M203.6 176.3v.3M203.6 177.2v.3M203.6 178.1v.2"/>
<path d="M203.6 178.9v.3M203.6 179.8v.3M263 166.1l1.4-.7 1.4 .7M263 165.4l1.4-.7 1.4 .7M267.2 164.7l1.4 .7 1.4-.7M267.2 165.4l1.4 .7 1.4-.7M0 193h296.9M0 190.2h296.9M19.9 190.2v2.8M39.6 190.2v18.3M59.4 190.2v2.8M79.2 190.2v2.8"/>
<path d="M99 180.6v.2M99 181.5v.2M99 182.4v.2M99 183.3v.2M99 184.1v.4h.4M99 190.2v2.8M99.9 184.5h.3M100.8 184.5h.3M101.7 184.5h.3M102.6 184.5h.3M103.5 184.5h.3M104.4 184.5h.2"/>
<path d="M104.6 180.6v.2M104.6 181.4v.3h.6M105.3 184.5h.2M105.8 181.7h.3M106.2 184.5h.2M106.7 181.7h.3M107 184.5h.3M107.6 181.7h.3M107.9 184.5h.3M108.5 181.7h.3M108.8 184.5h.3M109.3 181.7h.3"/>
<path d="M109.7 184.5h.2M110.2 181.7h.3M110.6 184.5h.2M111.1 181.7h.3M111.5 184.5h.2M112 181.7h.3M112.4 184.5h.2M112.9 181.7h.3M113.2 184.5h.3M113.8 181.7h.2M114.1 184.5h.3M114.6 181.7h.3"/>
<path d="M115 184.5h.3M115.5 181.7h.3M115.9 184.5h.3M116.4 181.7h.3M116.8 184.5h.2M117.3 181.7h.3M117.6 184.5h.3M118.2 181.7h.2M118.5 184.5h.3M118.8 190.2v2.8M119.1 181.7h.2M119.4 184.5h.3"/>
<path d="M120 181.7h.2M120.3 184.5h.3M120.8 181.7h.3M121.2 184.5h.3M121.7 181.7h.3M122 184.5h.3M122.6 181.7h.3M122.9 184.5h.3M123.5 181.7h.3M123.8 184.5h.3M124.4 181.7h.2M124.7 184.5h.3"/>
<path d="M125.3 181.7h.2M125.6 184.5h.3M126.2 181.7h.2M126.4 184.5h.3M127 181.7h.3M127.3 184.5h.3M127.9 181.7h.3M128.2 184.5h.3M128.8 181.7h.3M129.1 184.5h.3M129.7 181.7h.3M130 184.5h.3"/>
<path d="M130.6 181.7h.2M130.9 184.5h.2M131.4 181.7h.3M131.8 184.5h.2M132.3 181.7h.3M132.7 184.5h.2M133.2 181.7h.3M133.5 184.5h.3M134.1 181.7h.3M134.4 184.5h.3M135 181.7h.3M135.3 184.5h.3"/>
<path d="M135.8 181.7h.3M136.2 184.5h.2M136.7 181.7h.3M137.1 184.5h.2M137.6 181.7h.3M138 184.5h.2M138.5 181.7h.3M138.6 190.2v2.8M138.9 184.5h.2M139.4 181.7h.3M139.7 184.5h.3M140.3 181.7h.2"/>
<path d="M140.6 184.5h.3M141.1 181.7h.3M141.5 184.5h.3M142 181.7h.3M142.4 184.5h.3M142.9 181.7h.3M143.3 184.5h.2M143.8 181.7h.3M144.1 184.5h.3M144.7 181.7h.2M145 184.5h.3M145.6 181.7h.2"/>
<path d="M145.9 184.5h.3M146.5 181.7h.2M146.8 184.5h.3M147.4 181.7h.2M147.7 184.5h.3M148.2 181.7h.3M148.5 184.5h.3M149.1 181.7h.3M149.4 184.5h.3M150 181.7h.3M150.3 184.5h.3M150.9 181.7h.2"/>
<path d="M151.2 184.5h.3M151.8 181.7h.2M152.1 184.5h.3M152.7 181.7h.2M153 184.5h.2M153.5 181.7h.3M153.8 184.5h.3M154.4 181.7h.3M154.7 184.5h.3M155.3 181.7h.3M155.6 184.5h.3M156.2 181.7h.3"/>
<path d="M156.5 184.5h.3M157.1 181.7h.3M157.4 184.5h.2M157.9 181.7h.3M158.3 184.5h.2M158.4 190.2v2.8M158.8 181.7h.3M159.2 184.5h.2M159.7 181.7h.3M160.1 184.5h.2M160.6 181.7h.3M160.9 184.5h.3"/>
<path d="M161.5 181.7h.3M161.8 184.5h.3M162.3 181.7h.3M162.7 184.5h.3M163.2 181.7h.3M163.6 184.5h.2M164.1 181.7h.3M164.5 184.5h.2M165 181.7h.3M165.4 184.5h.2M165.9 181.7h.3M166.2 184.5h.3"/>
<path d="M166.8 181.7h.2M167.1 184.5h.3M167.7 181.7h.2M168 184.5h.3M168.5 181.7h.3M168.9 184.5h.3M169.4 181.7h.3M169.8 184.5h.2M170.3 181.7h.3M170.6 184.5h.3M171.2 181.7h.2M171.5 184.5h.3"/>
<path d="M172.1 181.7h.2M172.4 184.5h.3M173 181.7h.2M173.3 184.5h.3M173.9 181.7h.2M174.2 184.5h.3M174.7 181.7h.3M175 184.5h.3M175.6 181.7h.3M175.9 184.5h.3M176.5 181.7h.3M176.8 184.5h.3"/>
<path d="M177.4 181.7h.3M177.7 184.5h.3M178.1 190.2v2.8M178.3 181.7h.2M178.6 184.5h.3M179.2 181.7h.2M179.5 184.5h.2M180 181.7h.3M180.3 184.5h.3M180.9 181.7h.3M181.2 184.5h.3M181.8 181.7h.3"/>
<path d="M182.1 184.5h.3M182.7 181.7h.3M183 184.5h.3M183.6 181.7h.3M183.9 184.5h.2M184.4 181.7h.3M184.8 184.5h.2M185.3 181.7h.3M185.7 184.5h.2M186.2 181.7h.3M186.6 184.5h.2M187.1 181.7h.3"/>
<path d="M187.4 184.5h.3M188 181.7h.3M188.3 184.5h.3M188.8 181.7h.3M189.2 184.5h.3M189.7 181.7h.3M190.1 184.5h.2M190.6 181.7h.3M191 184.5h.2M191.5 181.7h.3M191.9 184.5h.2M192.4 181.7h.3"/>
<path d="M192.7 184.5h.3M193.3 181.7h.2M193.6 184.5h.3M194.2 181.7h.2M194.5 184.5h.3M195 181.7h.3M195.4 184.5h.3M195.9 181.7h.3M196.3 184.5h.3M196.8 181.7h.3M197.1 184.5h.3M198 180.6v.2"/>
<path d="M198 181.4v.3h-.3M198 190.2v2.8M198 184.5h.3M198.9 184.5h.3M199.8 184.5h.3M200.7 184.5h.3M201.5 184.5h.3M202.4 184.5h.3M203.6 180.7v.3M203.6 181.6v.3M203.6 182.5v.3M203.6 183.3v.3"/>
<path d="M203.6 184.2v.3h-.3M217.7 190.2v18.3M237.5 190.2v2.8M257.3 190.2v2.8M277.1 190.2v18.2M217.7 200.7h79.2M241.8 200.7v7.8"/>
<circle cx="21.2" cy="17.7" r=".7"/>
<circle cx="35.4" cy="17.7" r=".7"/>
<circle cx="142.8" cy="17.7" r=".66"/>
<circle cx="156.9" cy="17.7" r=".66"/>
<circle cx="165.4" cy="17.7" r=".7"/>
<circle cx="101.1" cy="21.9" r="2.82"/>
<circle cx="115.2" cy="33.3" r="2.82"/>
<circle cx="231.1" cy="21.9" r="2.82"/>
<circle cx="245.3" cy="33.3" r="2.82"/>
<circle cx="62.2" cy="53.7" r="2.18"/>
<circle cx="66.4" cy="46" r="3.1"/>
<circle cx="70.7" cy="53.7" r="2.1"/>
<circle cx="115.9" cy="50.2" r="2.82"/>
<circle cx="246" cy="50.2" r="2.82"/>
<circle cx="265.7" cy="48.1" r="2.1"/>
<circle cx="265.7" cy="55.1" r="2.1"/>
<circle cx="270" cy="40.3" r="3.1"/>
<circle cx="270" cy="40.3" r="2.77"/>
<circle cx="274.3" cy="55.1" r="2.1"/>
<circle cx="274.3" cy="48.1" r="2.1"/>
<circle cx="62.2" cy="66.4" r="2.1"/>
<circle cx="66.4" cy="74.2" r=".36"/>
<circle cx="66.4" cy="77" r=".36"/>
<circle cx="66.4" cy="75.7" r=".36"/>
<circle cx="66.4" cy="75.6" r="2.1"/>
<circle cx="66.4" cy="60.1" r="3.1"/>
<circle cx="66.4" cy="60.1" r="2.82"/>
<circle cx="70" cy="66.4" r="2.1"/>
<circle cx="213.5" cy="61.5" r="1.38"/>
<circle cx="270" cy="63.6" r="3.1"/>
<circle cx="206.4" cy="86.9" r=".7"/>
<circle cx="229" cy="86.9" r=".7"/>
<circle cx="96.2" cy="125.8" r=".66"/>
<circle cx="121.6" cy="125.8" r=".66"/>
<circle cx="127.2" cy="125.8" r=".7"/>
<circle cx="206.4" cy="125.8" r=".7"/>
<circle cx="229" cy="125.8" r=".7"/>
<circle cx="251.6" cy="125.8" r=".7"/>
<circle cx="257.3" cy="125.8" r=".7"/>
<circle cx="246.7" cy="143.5" r="1.55"/>
<circle cx="252.3" cy="143.5" r="1.55"/>
<circle cx="258" cy="143.5" r="1.55"/>
</g>
<g fill="none" stroke="#000" stroke-width=".25">
<path d="M134.9 52.5h55.4M136.5 49h52.2M141.4 56h42.4M141.9 59.6h41.4M245.3 132.2v2.1M245.3 135.7v2.2M246 131.5h1.4M246 135h1.4M246 138.6h1.4M248.1 132.2v2.1M248.1 135.7v2.2M251 132.2v2.1"/>
<path d="M251 135.7v2.2M251.6 131.5h1.5M251.6 135h1.5M251.6 138.6h1.5M253.8 132.2v2.1M253.8 135.7v2.2M256.6 132.2v2.1M256.6 135.7v2.2M257.3 131.5h1.4M257.3 135h1.4M257.3 138.6h1.4M259.4 132.2v2.1"/>
<path d="M259.4 135.7v2.2M289.1 206h.1"/>
</g>
<g fill="#000">
<path d="M64.5 45l1-1 3 3-1 1z" fill-rule="evenodd"/>
<path d="M265.4 55.9h.7v.4h-.7z" fill-rule="evenodd"/>
<path d="M269 61.6l3 3-1 1.1-3-3z" fill-rule="evenodd"/>
</g>
<g fill="#000" stroke="#000" stroke-width=".21">
<circle cx="79.2" cy="17.7" r=".32"/>
<circle cx="118.8" cy="17.7" r=".32"/>
<circle cx="209.3" cy="17.7" r=".32"/>
<circle cx="248.9" cy="17.7" r=".32"/>
<circle cx="96.2" cy="37.5" r=".32"/>
<circle cx="104.7" cy="29" r=".32"/>
<circle cx="118.8" cy="29" r=".32"/>
<circle cx="206.4" cy="37.5" r=".32"/>
<circle cx="229" cy="37.5" r=".32"/>
<circle cx="234.7" cy="29" r=".32"/>
<circle cx="248.9" cy="29" r=".32"/>
<circle cx="96.2" cy="54.5" r=".32"/>
<circle cx="229" cy="54.5" r=".32"/>
</g>
<g font-size="4.4">
<text x="171.7" y="132.5">µBeta1B</text>
<text x="70" y="141">µBeta1C</text>
</g>
<g font-size="3.5">
<text x="42.8" y="201.1">IMPIANTO : IDRAULICO - MONITORAGGIO 2 VALVOLE IN SERIE 5.6.7.3 EN81:20</text>
<text x="138.7" y="200.9">AVVIAMENTO :DIRETTO</text>
<text x="219.1" y="199.6">A3O-EN81:20-BQHDS2.1FECC.1FVF7.2WP - EP</text>
<text x="278.6" y="199.7">18/03/2025</text>
<text x="42.7" y="206.5">EMERGENZA :DISCESA - APERTURA PORTE</text>
<text x="118.4" y="206.7">ACCESSI :1 - SEMIAUTOMATICO</text>
<text x="164.9" y="206.6">OPERATORE :FERMATOR VF7+ / ES</text>
<text x="219.5" y="207.1">µBeta A3-EN81:20</text>
<text x="242.6" y="207.1">OL1306</text>
<text x="282.9" y="207">04</text>
<text x="289.9" y="206.9">12</text>
</g>
<text font-size="3.4" x="78.7" y="122.6">-</text>
<g font-size="3.1">
<text x="115.5" y="150">-</text>
<text x="126.8" y="150">-</text>
<text x="174.9" y="150">-</text>
<text x="186.2" y="150">-</text>
</g>
<g font-size="2.8">
<text x="5.7" y="9.9">SICUREZZE</text>
<text x="5.7" y="7.1">CATENA</text>
<text x="49.5" y="11.3">AC2</text>
<text x="70.7" y="11.3">AC</text>
<text x="181.2" y="11.3">AF</text>
<text x="199.6" y="11.3">AF1</text>
<text x="276.7" y="9.9">SICUREZZE</text>
<text x="280.8" y="7.1">CATENA</text>
<text x="85" y="12.3">IC</text>
<text x="94.7" y="12.3">BMC</text>
<text x="215.2" y="12.3">IF</text>
<text x="224.9" y="12.3">BMF</text>
<text x="264.9" y="14.2">CSF</text>
<text x="5" y="19.1">03</text>
<text x="289.1" y="19.1">1</text>
<text x="263" y="34">IF</text>
<text x="59.4" y="39.6">BM</text>
<text x="188.4" y="38.9">-IF</text>
<text x="109.3" y="43.9">BSC</text>
<text x="239.6" y="43.9">BSF</text>
<text x="109.1" y="60.8">BDC</text>
<text x="239.5" y="60.8">BDF</text>
<text x="200" y="66.5">CP0</text>
<text x="133.6" y="72.1">ACCESSO FOSSA:</text>
<text x="94.4" y="123">FG</text>
<text x="119.8" y="123">BD</text>
<text x="125.6" y="123">BS</text>
<text x="204.8" y="123">X2</text>
<text x="227.5" y="123">X1</text>
<text x="250.1" y="123">X7</text>
<text x="255.7" y="123">X8</text>
<text x="203.8" y="130.1">FI83</text>
<text x="226.5" y="130.1">FI40</text>
<text x="200.2" y="133.6">5.4.13=NC</text>
<text x="224" y="133.6">1.4.07=1</text>
<text x="97.2" y="149.9">RX</text>
<text x="103" y="149.9">TX</text>
<text x="109.5" y="149.9">+</text>
<text x="119.8" y="149.9">LM</text>
<text x="179.2" y="149.9">LM</text>
<text x="191.6" y="149.9">+</text>
<text x="196.3" y="149.9">TX</text>
<text x="201.8" y="149.9">RX</text>
<text x="243.9" y="159">MOVIMENTAZIONE DA QUADRO</text>
</g>
<g font-size="2.2">
<text x="71.3" y="5.4">PULSANTIERA MANUTENZIONE/ISPEZIONE TETTO CABINA</text>
<text x="198.2" y="5.4">PULSANTIERA MANUTENZIONE/ISPEZIONE FOSSA</text>
<text x="22" y="16.7">03</text>
<text x="36.1" y="16.7">03</text>
<text x="143.5" y="16.7">03F</text>
<text x="157.6" y="16.7">03F</text>
<text x="166.1" y="16.7">03F</text>
<text x="2.4" y="23.1">(03-15)</text>
<text x="263" y="23.8">FOSSA</text>
<text x="263.1" y="21.7">SCALA</text>
<text x="288.5" y="23.1">(05-1)</text>
<text x="52" y="25.9">OPZIONE</text>
<text x="186.7" y="42.9">(07-4)</text>
<text x="135.3" y="52.1">TRAMITE PRESSIONE CONTEMPARANEA DI ENTRAMBI</text>
<text x="136.9" y="48.5">MOVIMENTO CON ENTRAMBE LE ISPEZIONI ATTIVE</text>
<text x="141.9" y="55.6">I PULSANTI DELLA MEDESIMA DIREZIONE</text>
<text x="142.4" y="59.1">POSSIBILE PROGRAMMANDO 1.4.09 = 02</text>
<text x="210.4" y="65.5">(05-11)</text>
<text x="131.5" y="76.8">) STAZIONARE CABINA FUORI PIANO,</text>
<text x="132.9" y="83.1">SEGNALAZIONE DI OCCUPATO LAMPEGGIA</text>
<text x="132.9" y="81">AZIONANDO CONTATTO &quot;CP0&quot; (PIT);</text>
<text x="132.9" y="78.9">APRIRE PORTA A BATTENTE CON CHIAVE EMERGENZA</text>
<text x="131.5" y="86.7">) ESEGUIRE LAVORI UTILIZZANDO BOTTONIERA &quot;IF&quot;.</text>
<text x="207.1" y="86">CP0</text>
<text x="229.7" y="86">IF</text>
<text x="131.5" y="90.2">) USCIRE DALLA FOSSA E RICHIUDERE LA PORTA A BATTENTE,</text>
<text x="132.9" y="92.3">IMPIANTO RIMANE IN FUORI SERVIZIO;</text>
<text x="132.9" y="94.4">TRAMITE APPOSITO FORO, RESETTARE CONTATTO &quot;CP0&quot; (PIT).</text>
<text x="131.5" y="98">) TRAMITE CHIAVE EMERGENZA</text>
<text x="132.9" y="100.1">AZIONARE NUOVAMENTE CONTATTO &quot;CP0&quot; (PIT), DOPO CIRCA 5 sec.</text>
<text x="132.9" y="106.5">ENTRO 5 sec., PROCEDURA ACCESSO FOSSA RESETTATA.</text>
<text x="132.9" y="104.4">TRAMITE APPOSITO FORO, RESETTARE CONTATTO &quot;CP0&quot; (PIT)</text>
<text x="132.9" y="102.2">LA SEGNALAZIONE DI OCCUPATO DIVENTA FISSA,</text>
<text x="132.9" y="110">RESET POSSIBILE ANCHE CON &quot;MODE&quot; SU SCHEDA,</text>
<text x="132.9" y="112.1">SE &quot;CP0&quot; (PIT) E' CHIUSO</text>
<text x="95.2" y="117.3" transform="rotate(-90 95.2 117.3)">MANTENZIONE TETTO CABINA</text>
<text x="205.4" y="116.7" transform="rotate(-90 205.4 116.7)">ATTIVAZIONE/RESET FOSSA</text>
<text x="228.1" y="116.7" transform="rotate(-90 228.1 116.7)">MANTENZIONE FOSSA</text>
<text x="176" y="135.3">(02-7)</text>
<text x="74.2" y="143.8">(07-1)</text>
<text x="97" y="146.1">SERIALE QUADRO-CABINA</text>
<text x="179" y="146.1">SERIALE QUADRO-CABINA</text>
<text x="254.9" y="148.2">MODE</text>
<text x="243.9" y="163">RIMUOVERE SPINA &quot;CTP&quot;</text>
<text x="243.9" y="165.9">UTILIZZARE TASTI</text>
<text x="270.6" y="165.9">A BORDO SCHEDA</text>
<text x="243.9" y="168.7">PER MUOVERE LA CABINA A UOMO PRESENTE</text>
<text x="243.9" y="171.5">E FERMATA AUTOMATICA AI PIANI ESTREMI</text>
<text x="243.9" y="177.2">SENZA SPINA &quot;CTP&quot; INSERITA NON E' ATTIVA</text>
<text x="243.9" y="180">MANUTENZIONE FOSSA</text>
</g>
<g font-size="2.1">
<text x="60" y="42.8">NORM</text>
<text x="263.4" y="60.5">NORM</text>
<text x="9.3" y="192.6">1</text>
<text x="29" y="192.6">2</text>
<text x="41" y="195.5">DENOMINAZIONE :</text>
<text x="48.9" y="192.6">3</text>
<text x="68.6" y="192.6">4</text>
<text x="88.4" y="192.6">5</text>
<text x="108.2" y="192.6">6</text>
<text x="128" y="192.6">7</text>
<text x="147.8" y="192.6">8</text>
<text x="167.6" y="192.6">9</text>
<text x="186.7" y="192.6">10</text>
<text x="206.5" y="192.6">11</text>
<text x="218.9" y="195.5">DISEGNO :</text>
<text x="226.3" y="192.6">12</text>
<text x="246.1" y="192.6">13</text>
<text x="265.9" y="192.6">14</text>
<text x="278" y="195.5">DATA :</text>
<text x="285.7" y="192.6">15</text>
<text x="218.9" y="203.2">SERIE :</text>
<text x="242.7" y="203.1">CNT :</text>
<text x="278.8" y="203.2">FOGLIO :</text>
<text x="286.5" y="207">di</text>
</g>
</svg>
